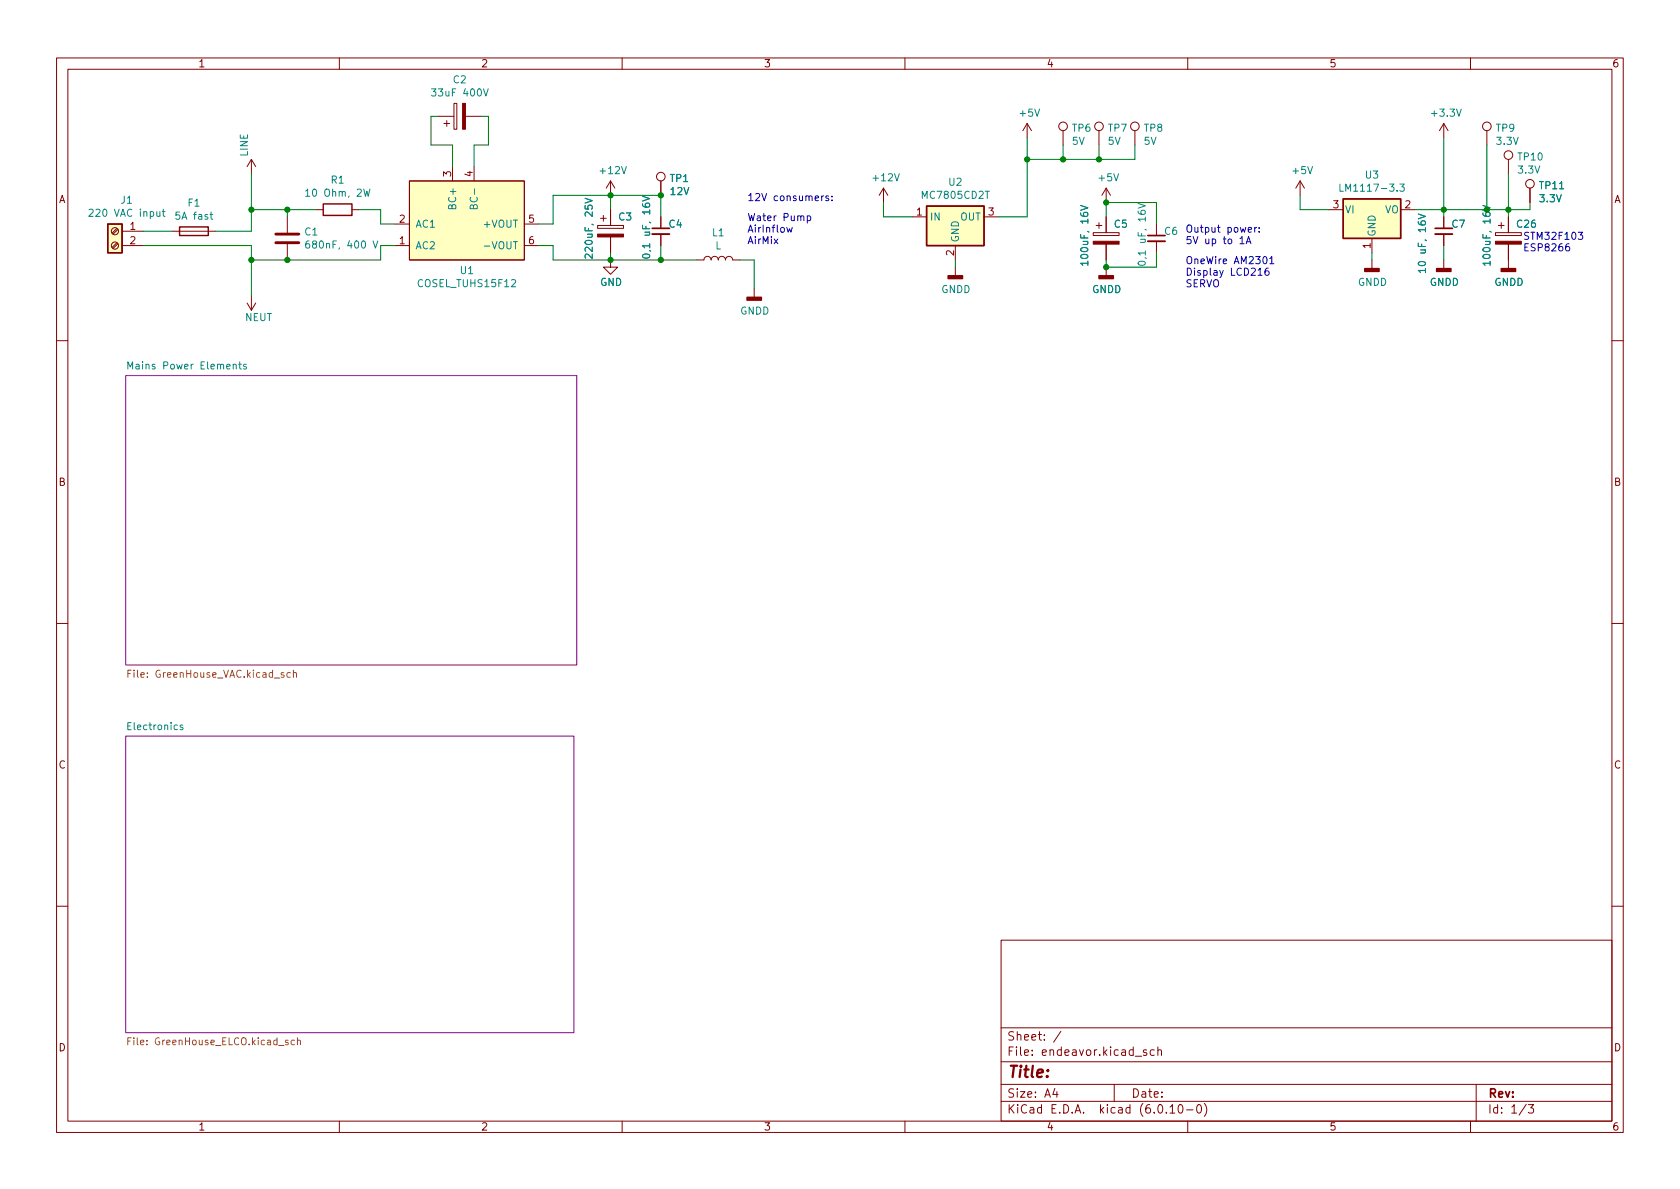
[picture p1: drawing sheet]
<svg xmlns="http://www.w3.org/2000/svg" width="297mm" height="210mm" viewBox="0 0 297 210" stroke-linecap="round" stroke-linejoin="round" font-family="sans-serif">
<g fill="none" stroke="#840000" stroke-width=".18">
<path d="M10 10.2h277v190.1h-277zM12 12.2h273v186.1h-273zM60 10.2v2M80.3 18.3h.5v4.6h-.5zM110 10.2v2M160 10.2v2M210 10.2v2M260 10.2v2M44.4 28.2v2.5M44.4 28.2l-.7 1.3M44.4 28.2l.8 1.3M50.8 38.3v2.8"/>
<path d="M55.9 37.1h1.2M62.2 37.1h1.3M69.8 39.6h2.6M72.4 32h20.3v14h-20.3zM77.5 20.6h2.8M78.5 21.8h1M79 21.3v1M80 29.5v2.5M82.3 20.6h2.8M83.8 29.5v2.5M92.7 39.6h2.5M105.7 39.9h4.5v.5h-4.5z"/>
<path d="M106.2 38.6h1M106.7 38.1v1M107.9 32v2.5M107.9 37.1v2.8M107.9 32l-.7 1.3M107.9 32l.8 1.3M116.8 32v2.5M116.8 38.3v2.1M156.2 33.3l-.8 1.2M156.2 33.3v2.5M156.2 33.3l.8 1.2M161.3 38.3h2.5"/>
<path d="M174 38.3h2.5M181.6 21.8l-.8 1.3M181.6 21.8v2.6M181.6 21.8l.8 1.3M188 23.1v2.5M193.8 39.9h1M194.3 23.1v2.5M194.3 39.4v1M195.6 33.3v2.5M195.6 38.3v2.8M195.6 33.3l-.8 1.2M195.6 33.3l.7 1.2"/>
<path d="M200.7 23.1v2.5M204.5 39.6v2.1M229.9 32l-.8 1.3M229.9 32v2.5M229.9 32l.7 1.3M234.9 37.1h2.6M247.6 37.1h2.6M255.3 21.8l-.8 1.3M255.3 21.8v2.6M255.3 38.3v2.1M255.3 21.8l.7 1.3M262.9 23.1v2.5"/>
<path d="M264.9 39.9h1M265.4 39.4v1M266.7 28.2v2.5M266.7 38.3v2.8M270.5 33.3v2.5M20.7 42.9l-.9 .9M20.7 40.4l-.9 .8M20.9 43.1l-.9 .8M20.9 40.6l-.9 .8M21.6 43.4h3.8M21.6 40.9h3.8M30.5 40.9h7.6"/>
<path d="M43.7 53.6l.7 1.3M44.4 52.3v2.6M45.2 53.6l-.8 1.3M50.8 43.2v2.8M69.8 43.4h2.6M92.7 43.4h2.5M107.9 46v1.2h1.3l-1.3 1.3-1.2-1.3h1.2M107.9 41.9v2.8M116.8 41.4v2M123.2 46h1.3a.64 .64 0 0 1 .6-.7 .64 .64 0 0 1 .6 .7 .64 .64 0 0 1 .7-.7 .64 .64 0 0 1 .6 .7 .64 .64 0 0 1 .6-.7 .64 .64 0 0 1 .7 .7 .64 .64 0 0 1 .6-.7 .64 .64 0 0 1 .6 .7h1.3M133.3 51v1.6M168.9 43.4v2.6"/>
<path d="M168.9 47.2v1.6M193.3 41.1h4.6v.6h-4.6zM195.6 43.2v2.8M195.6 47.2v1.6M204.5 42.7v2M242.6 42.2v2.5M242.6 46v1.5M255.3 41.4v2M255.3 46v1.5M264.4 41.1h4.6v.6h-4.6zM266.7 43.2v4.3M10 60.2h2"/>
<path d="M285 60.2h2M10 110.2h2M285 110.2h2M10 160.2h2M177 166.3h108v32h-108zM285 160.2h2M60 198.3v2M110 198.3v2M160 198.3v2M177 194.8h108M177 191.8h108M177 187.8h108"/>
<path d="M177 181.8h108M186.5 192.5l-.4 1h1M186.9 193v1M187.6 182.4l-1.3 1.9M197 191.8v3M200.7 186.8h1.2M202.7 185.7l-.3-.1-.3 .2 .1 .3 .5 .1v.4h-.6M204.1 185.7l-.5-.1-.2 .3v.4l.1 .3h.6M204.7 185.8l.2-.2 .4 .1 .1 .9M204.7 185.1v1.5M206.9 195.8l.4-.5v1.5M206.9 196.8h.8"/>
<path d="M208.5 195.4l.1-.1a.81 .81 0 0 1 .6 .7 .81 .81 0 0 1-.3 .8h-.1a.81 .81 0 0 1-.6-.6 .81 .81 0 0 1 .3-.8zM209.8 196.3h1.1M210 198.3v2M211.8 195.4l.1-.1a.81 .81 0 0 1 .6 .7 .81 .81 0 0 1-.3 .8h-.1a.81 .81 0 0 1-.6-.6 .81 .81 0 0 1 .3-.8zM212.9 195.1a1.72 1.72 0 0 1 0 2.3M260 198.3v2M261 191.8v6.5M269.9 195.3l-1.3 1.9M270.2 195.3h1l-.6 .6 .5 .1v.7l-.2 .1h-.5l-.2-.1"/>
<circle cx="116.8" cy="31.2" r=".76"/>
<circle cx="188" cy="22.3" r=".76"/>
<circle cx="194.3" cy="22.3" r=".76"/>
<circle cx="200.7" cy="22.3" r=".76"/>
<circle cx="262.9" cy="22.3" r=".76"/>
<circle cx="266.7" cy="27.4" r=".76"/>
<circle cx="270.5" cy="32.5" r=".76"/>
<circle cx="20.3" cy="40.9" r=".63"/>
<circle cx="20.3" cy="43.4" r=".63"/>
</g>
<g fill="#fff" stroke="#fff" stroke-width=".18">
<path d="M22.2 130.2h79.3v52.4h-79.3z"/>
<path d="M22.2 66.4h79.8v51.2h-79.8z"/>
</g>
<path d="M22.2 66.4h79.8v51.2h-79.8zM22.2 130.2h79.3v52.4h-79.3z" fill="none" stroke="#840084" stroke-width=".18"/>
<g fill="none" stroke="#008484" stroke-width=".18">
<path d="M76.3 15.7h.8l-.4 .5 .3 .1v.6l-.2 .1-.5-.1M85.5 15.7l.4 1.3 .4-1.3M15.8 37.1l.4-.1 .3 .4-.8 .9h.8M28.7 37.4h.5M28.9 37v1.1l.3 .2M37.1 37.9h.5M37.3 37.5v1.1l.3 .2M54 33.8l.4-.4v1.3M54 34.7h.8M64.3 33.4l.3 1.3 .3-.9 .2 .9 .3-1.3M83.7 36.5l.3-.3h.3l.1 .2v.5h-1.3l.1-.6 .3-.1 .2 .2v.5M103.4 35.1l1.3 .4-1.3 .4"/>
<path d="M113.6 34.7l1.3 .4-1.3 .4M191.1 36.3l1.2 .5-1.2 .4M201.2 36l1.3 .4-1.3 .4M236.9 32.5v1.3h.6M247.5 32.5h.8l-.4 .5 .3 .2v.5l-.2 .1-.5-.1M250.8 37.8l1.2 .5-1.2 .4M262.2 36.3l1.3 .5-1.3 .4M54.6 42.6l-.3 .1a.86 .86 0 0 0 0 1.2l.4-.1 .1-.5-.3-.2h-.3l-.2 .2M66 42.6l.4 1.3 .4-1.3M85.6 43.5h1M104.7 44.9v.8l-.9-.8-.4 .3 .2 .4M113.7 45a.69 .69 0 0 1 1.2 .3 .72 .72 0 0 1-1.3-.1z"/>
<path d="M192.3 46.6h-1.2l.3 .3M192.3 46.2v.7M201.4 46.3a.69 .69 0 0 1 1.1 .3 .72 .72 0 0 1-1.3-.1zM252 47.8h-1.2l.3 .4M252 47.5v.7M263.5 46.6h-1.3l.4 .3M263.5 46.2v.7M22.6 65.3v-1.3l.4 .9 .5-.9v1.3M42.2 64.4h.5M42.4 64v1.1l.3 .2M43.5 64.5l-.3-.1-.2 .2 .1 .2 .4 .1v.3h-.5M32.3 128.3l-.3-.1-.2 .2 .1 .2 .4 .1v.3h-.5"/>
</g>
<path d="M22.6 119.1h.4M23.2 118.5h-.6v1.3M51.3 119l-.3-.1-.3 .3 .1 .5h.5M51.9 119.1l.2-.2 .3 .1v.8M51.9 118.5v1.3M22.6 184.1h.4M23.2 183.5h-.6v1.3M52.1 184l-.4-.1-.2 .3 .1 .5h.5M52.6 184l.2-.1 .3 .1v.8M52.6 183.5v1.3" fill="none" stroke="#848400" stroke-width=".18"/>
<g fill="#ffffc2" stroke="#ffffc2" stroke-width=".18">
<path d="M237.5 35.2h10.1v7h-10.1z"/>
<path d="M163.8 36.4h10.2v7h-10.2z"/>
<path d="M72.4 32h20.3v14h-20.3z"/>
<path d="M19 39.6h2.6v5.1h-2.6z"/>
</g>
<path d="M19 39.6h2.6v5.1h-2.6zM57.1 36.1h5.1v2h-5.1zM163.8 36.4h10.2v7h-10.2zM237.5 35.2h10.1v7h-10.1zM31.7 40.1h5.1v1.6h-5.1z" fill="none" stroke="#840000" stroke-width=".25"/>
<g fill="#840000" stroke="#840000" stroke-width=".25">
<path d="M241.3 47.5h2.5v.5h-2.5z"/>
<path d="M132.1 52.6h2.5v.5h-2.5z"/>
<path d="M167.6 48.8h2.6v.5h-2.6z"/>
<path d="M265.4 47.5h2.6v.5h-2.6z"/>
<path d="M254 47.5h2.5v.5h-2.5z"/>
<path d="M194.3 48.8h2.5v.5h-2.5z"/>
</g>
<g fill="#840000" stroke="#840000" stroke-width=".18">
<path d="M105.7 41.4h4.5v.5h-4.5z"/>
<path d="M81.8 18.3h.5v4.6h-.5z"/>
<path d="M264.4 42.7h4.6v.5h-4.6z"/>
<path d="M193.3 42.7h4.6v.5h-4.6z"/>
</g>
<path d="M115.3 41.4h3.1M202.9 42.7h3.1M253.7 41.4h3.1" fill="none" stroke="#840000" stroke-width=".33"/>
<path d="M115.3 40.4h3.1M202.9 41.7h3.1M253.7 40.4h3.1" fill="none" stroke="#840000" stroke-width=".3"/>
<path d="M48.8 42.9h4M48.8 41.4h4" fill="none" stroke="#840000" stroke-width=".51"/>
<g fill="none" stroke="#0000c2" stroke-width=".18">
<path d="M142.7 38.2h.4l.2 .2-.1 .6h-.5M142.7 38.2v1.2M145.6 34.6l-.3 .3M146.5 34.7l-.3-.1-.2 .2 .1 .2 .4 .1v.3h-.5M147.1 35.4v.1M147.1 34.7v.1M139.1 40.2l.3 .9 .2-.6 .2 .6 .3-.9M219.2 42.2l.4-.4v1.3M219.2 43.1h.8M220.3 43.1l.5-1.3 .4 1.3M220.5 42.7h.6M220.7 40.6l.6-.1-.1-.2-.3-.1-.2 .2 .1 .6h.4"/>
<path d="M221.8 40.2v.9M222.2 40.2l-.4 .3M222.4 48.7h.8M222.6 40.9v.2M222.6 40.3v.1M223.4 45.5l.2-.1a.68 .68 0 0 1 .4 .6 .68 .68 0 0 1-.4 .6l-.2-.1-.1-.3zM224.3 47.4l-.4 .1a.86 .86 0 0 0 0 1.2l.4-.1 .1-.5-.3-.2h-.2l-.2 .2M224.5 45.7l.4-.3v1.2M224.5 46.6h.7M277.4 43.1l-.3 .1a.85 .85 0 0 0 0 1.2l.4-.1v-.5l-.2-.2-.4 .1-.1 .1M279.1 41.1h.7l-.4 .4 .4 .2v.5l-.2 .1-.5-.1"/>
</g>
<g fill="none" stroke="#008400" stroke-width=".18">
<path d="M44.4 30.7v10.2h-6.3M44.4 37.1h11.5M50.8 37.1v1.2M63.5 37.1h3.8v2.5h2.5M77.5 20.6h-1.3v5h3.8v3.9M85.1 20.6h1.3v5h-2.6v3.9M107.9 34.5v2.6M116.8 38.3v-3.8h-19v5.1h-2.6M156.2 35.8v2.5h5.1M181.6 24.4v13.9h-5.1M188 25.6v2.6M194.3 25.6v2.6"/>
<path d="M195.6 38.3v-2.5h8.9v3.8M200.7 25.6v2.6h-19.1M229.9 34.5v2.6h5M255.3 24.4v13.9M262.9 25.6v11.5M266.7 30.7v7.6M270.5 35.8v1.3h-20.3M25.4 43.4h19v8.9M25.4 40.9h5.1M69.8 43.4h-2.5v2.6h-22.9M95.2 43.4h2.6v2.6h25.4M107.9 44.7v1.3"/>
<path d="M116.8 43.4v2.6M130.8 46h2.5v5M168.9 46v1.2M204.5 44.7v2.5h-8.9v-1.2M242.6 44.7v1.3M255.3 43.4v2.6"/>
</g>
<g fill="#008400" stroke="#008400" stroke-width=".18">
<circle cx="266.7" cy="37.1" r=".46"/>
<circle cx="255.3" cy="37.1" r=".46"/>
<circle cx="44.4" cy="37.1" r=".46"/>
<circle cx="50.8" cy="46" r=".46"/>
<circle cx="44.4" cy="46" r=".46"/>
<circle cx="50.8" cy="37.1" r=".46"/>
<circle cx="181.6" cy="28.2" r=".46"/>
<circle cx="194.3" cy="28.2" r=".46"/>
<circle cx="195.6" cy="35.8" r=".46"/>
<circle cx="195.6" cy="47.2" r=".46"/>
<circle cx="188" cy="28.2" r=".46"/>
<circle cx="116.8" cy="34.5" r=".46"/>
<circle cx="116.8" cy="46" r=".46"/>
<circle cx="107.9" cy="34.5" r=".46"/>
<circle cx="107.9" cy="46" r=".46"/>
</g>
<text font-size="2.8" fill="#840000" x="178" y="190.6">Title:</text>
<g font-size="2.1" fill="#840000">
<text x="178" y="184">Sheet: /</text>
<text x="178" y="186.7">File: endeavor.kicad_sch</text>
<text x="178" y="196.9">KiCad E.D.A. kicad (6.0.10-0)</text>
<text x="178" y="194.1">Size: A4</text>
<text x="200" y="194.1">Date:</text>
<text x="263" y="194.1">Rev:</text>
<text x="263" y="196.9">Id: 1/3</text>
</g>
<g font-size="1.8" fill="#840000">
<text x="35" y="11.9">1</text>
<text x="85" y="11.9">2</text>
<text x="135" y="11.9">3</text>
<text x="185" y="11.9">4</text>
<text x="235" y="11.9">5</text>
<text x="285" y="11.9">6</text>
<text x="10.3" y="35.9">A</text>
<text x="79.8" y="31.2" transform="rotate(-90 79.8 31.2)">3</text>
<text x="83.6" y="31.2" transform="rotate(-90 83.6 31.2)">4</text>
<text x="285.3" y="35.9">A</text>
<text x="23" y="40.6">1</text>
<text x="70.6" y="39.4">2</text>
<text x="93.5" y="39.4">5</text>
<text x="162.1" y="38.1">1</text>
<text x="174.8" y="38.1">3</text>
<text x="235.7" y="36.8">3</text>
<text x="248.4" y="36.8">2</text>
<text x="23" y="43.2">2</text>
<text x="70.6" y="43.2">1</text>
<text x="93.5" y="43.2">6</text>
<text x="168.7" y="45.2" transform="rotate(-90 168.7 45.2)">2</text>
<text x="242.3" y="43.9" transform="rotate(-90 242.3 43.9)">1</text>
<text x="10.3" y="85.9">B</text>
<text x="285.3" y="85.9">B</text>
<text x="10.3" y="135.9">C</text>
<text x="285.3" y="135.9">C</text>
<text x="10.3" y="185.9">D</text>
<text x="285.3" y="185.9">D</text>
<text x="35" y="199.9">1</text>
<text x="85" y="199.9">2</text>
<text x="135" y="199.9">3</text>
<text x="185" y="199.9">4</text>
<text x="235" y="199.9">5</text>
<text x="285" y="199.9">6</text>
</g>
<g font-size="1.8" fill="#008484">
<text x="76.9" y="17">33uF 400V</text>
<text x="80.1" y="14.7">C2</text>
<text x="180.4" y="20.6">+5V</text>
<text x="189.6" y="23.3">TP6</text>
<text x="196" y="23.3">TP7</text>
<text x="202.3" y="23.3">TP8</text>
<text x="253.3" y="20.6">+3.3V</text>
<text x="264.5" y="23.3">TP9</text>
<text x="43.8" y="27.7" transform="rotate(-90 43.8 27.7)">LINE</text>
<text x="189.6" y="25.6">5V</text>
<text x="195.9" y="25.6">5V</text>
<text x="202.3" y="25.6">5V</text>
<text x="264.7" y="25.6">3.3V</text>
<text x="268.5" y="28.4">TP10</text>
<text x="54.6" y="34.8">10 Ohm, 2W</text>
<text x="58.6" y="32.5">R1</text>
<text x="106.2" y="30.8">+12V</text>
<text x="118.5" y="32.2">TP1</text>
<text x="118.6" y="34.5">12V</text>
<text x="154.5" y="32">+12V</text>
<text x="163.3" y="35.1">MC7805CD2T</text>
<text x="167.8" y="32.8">U2</text>
<text x="194.4" y="32">+5V</text>
<text x="228.7" y="30.8">+5V</text>
<text x="237.8" y="33.9">LM1117-3.3</text>
<text x="241.4" y="31.6">U3</text>
<text x="268.5" y="30.7">3.3V</text>
<text x="272.3" y="33.4">TP11</text>
<text x="272.3" y="35.8">3.3V</text>
<text x="16.4" y="38.3">220 VAC input</text>
<text x="21.4" y="36">J1</text>
<text x="31.3" y="38.8">5A fast</text>
<text x="33.3" y="36.5">F1</text>
<text x="53.9" y="41.6">C1</text>
<text x="73.4" y="40.3">AC1</text>
<text x="80.6" y="36.6" transform="rotate(-90 80.6 36.6)">BC+</text>
<text x="84.5" y="36.2" transform="rotate(-90 84.5 36.2)">BC-</text>
<text x="85.7" y="40.3">+VOUT</text>
<text x="109.4" y="39">C3</text>
<text x="118.3" y="40.3">C4</text>
<text x="126" y="41.8">L1</text>
<text x="164.3" y="39">IN</text>
<text x="169.7" y="39">OUT</text>
<text x="197" y="40.3">C5</text>
<text x="205.9" y="41.5">C6</text>
<text x="237.7" y="37.7">VI</text>
<text x="243.2" y="41.9" transform="rotate(-90 243.2 41.9)">GND</text>
<text x="244.8" y="37.7">VO</text>
<text x="256.7" y="40.3">C7</text>
<text x="268.3" y="40.3">C26</text>
<text x="55" y="43.9">680nF, 400 V</text>
<text x="73.4" y="44.1">AC2</text>
<text x="86.2" y="44.1">-VOUT</text>
<text x="104.8" y="45" transform="rotate(-90 104.8 45)">220uF, 25V</text>
<text x="114.9" y="44.9" transform="rotate(-90 114.9 44.9)">0,1 uF, 16V</text>
<text x="126.5" y="44.1">L</text>
<text x="169.5" y="42.9" transform="rotate(-90 169.5 42.9)">GND</text>
<text x="192.4" y="46.3" transform="rotate(-90 192.4 46.3)">100uF, 16V</text>
<text x="202.6" y="46.1" transform="rotate(-90 202.6 46.1)">0,1 uF, 16V</text>
<text x="252.1" y="47.5" transform="rotate(-90 252.1 47.5)">10 uF, 16V</text>
<text x="74.1" y="50.8">COSEL_TUHS15F12</text>
<text x="81.4" y="48.5">U1</text>
<text x="106.1" y="50.5">GND</text>
<text x="166.4" y="51.8">GNDD</text>
<text x="193.1" y="51.8">GNDD</text>
<text x="240.1" y="50.5">GNDD</text>
<text x="252.8" y="50.5">GNDD</text>
<text x="264.2" y="50.5">GNDD</text>
<text x="43.3" y="56.8">NEUT</text>
<text x="130.8" y="55.6">GNDD</text>
<text x="23.5" y="65.3">Mains Power Elements</text>
</g>
<g font-size="1.8" fill="#0000c2">
<text x="132.1" y="35.5">12V consumers:</text>
<text x="132.1" y="39.1">Water Pump</text>
<text x="132.1" y="41.1">AirInflow</text>
<text x="209.5" y="41.1">Output power:</text>
<text x="132.1" y="43.2">AirMix</text>
<text x="209.5" y="43.2">5V up to 1A</text>
<text x="209.5" y="46.7">OneWire AM2301</text>
<text x="269.2" y="42.4">STM32F103</text>
<text x="269.2" y="44.4">ESP8266</text>
<text x="209.5" y="48.7">Display LCD216</text>
<text x="209.5" y="50.8">SERVO</text>
</g>
<text font-size="1.8" fill="#008400" x="263.5" y="46.3" transform="rotate(-90 263.5 46.3)">100uF, 16V</text>
<text font-size="1.8" fill="#848400" x="23.3" y="119.8">File: GreenHouse_VAC.kicad_sch</text>
<text font-size="1.7" fill="#008484" x="22.8" y="129.1">Electronics</text>
<text font-size="1.7" fill="#848400" x="23.4" y="184.8">File: GreenHouse_ELCO.kicad_sch</text>
</svg>
